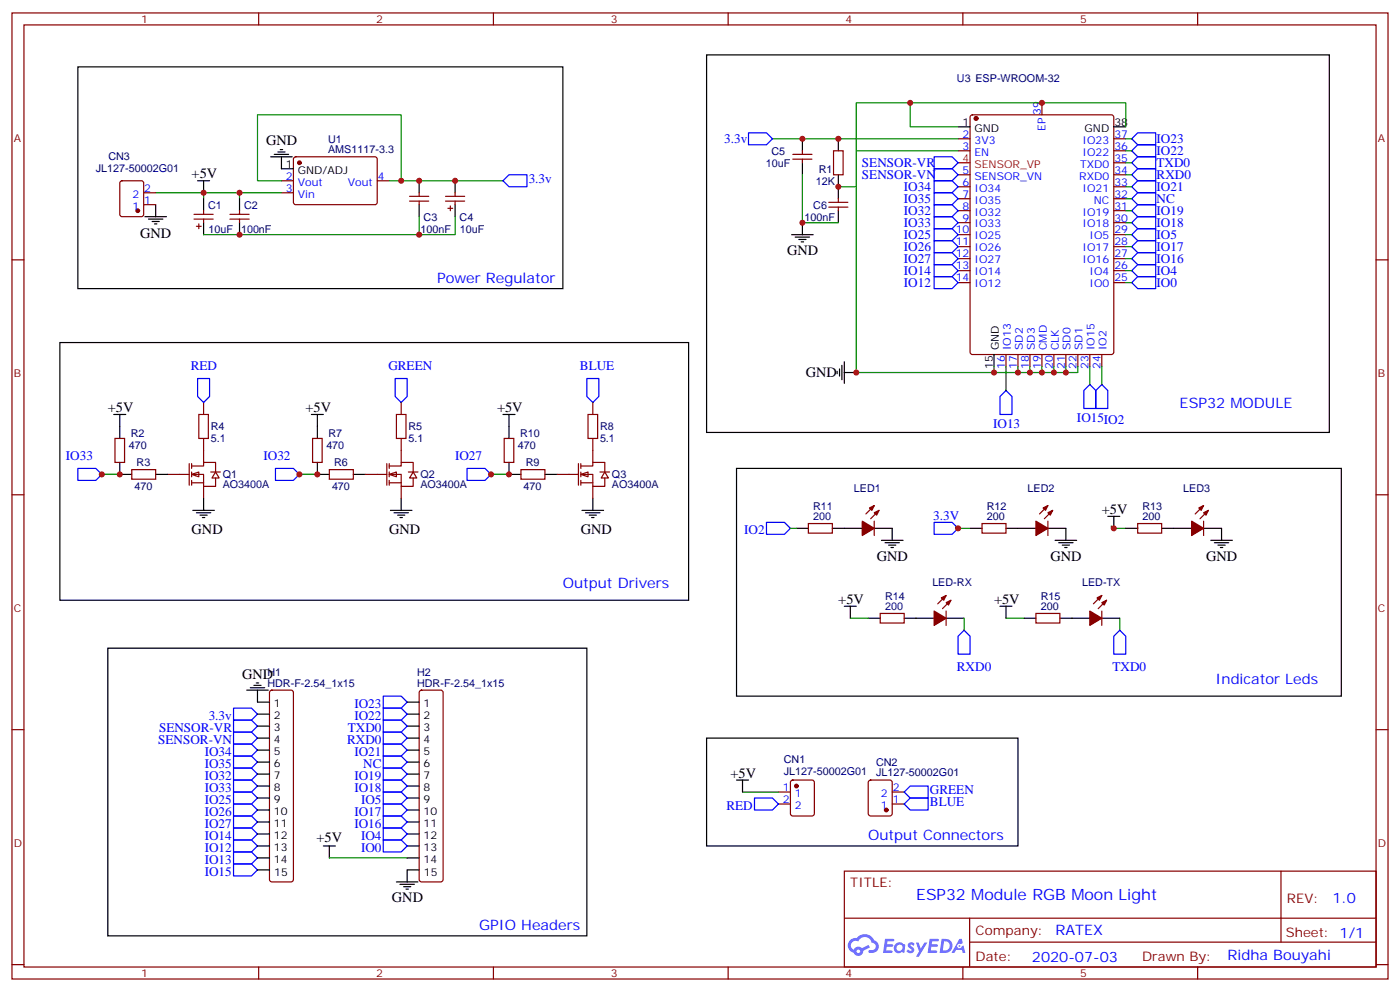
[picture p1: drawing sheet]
<svg xmlns="http://www.w3.org/2000/svg" width="412mm" height="292mm" viewBox="0 0 412 292" stroke-linecap="round" stroke-linejoin="round" font-family="sans-serif">
<g fill="none" stroke="#870000" stroke-width=".35">
<path d="M3.5 3.8h405.4v284.3h-405.4zM7.1 7.3h398.2v277.3h-398.2zM76.2 3.8v3.5M145.3 3.8v3.5M214.5 3.8v3.5M283.6 3.8v3.5M352.8 3.8v3.5M3.5 76.5h3.6M405.3 76.5h3.6M3.5 145.6h3.6M405.3 145.6h3.6M3.5 214.8h3.6"/>
<path d="M405.3 214.8h3.6M248.7 256.4h156.6v28.2h-156.6zM377.3 256.4v20.9M248.7 270.2h156.5M285.6 277.3h119.6M285.6 270.2v14.2M3.5 283.9h3.6M76.2 284.6v3.5M145.3 284.6v3.5M214.5 284.6v3.5M283.6 284.6v3.5M352.8 284.6v3.5"/>
<path d="M405.3 283.9h3.6"/>
</g>
<g fill="#5487ff">
<path d="M267.7 277.6a1.22 1.22 0 0 1 1.7 .2l-.4 .6a.47 .47 0 0 0-.3-.4 .47 .47 0 0 0-.5 .2l.1 .2a1.14 1.14 0 0 1 .8 1.8 1.14 1.14 0 0 1-1.9 0l-.2-.2 .5-.6 .7 .5a.29 .29 0 0 0 .3-.3 .29 .29 0 0 0-.2-.3 1.04 1.04 0 0 1-.6-1.7z"/>
<path d="M260.7 276.3h2.4l.3 .2-.2 .5-1.8 .1-.1 .8h1.5l.3 .4-.3 .4h-1.6l-.2 1.1h1.7l.2 .3-.2 .3-2.6 .1z"/>
<path d="M273.8 276.3h2.4l.3 .2-.1 .5-1.8 .1-.2 .8h1.6l.3 .4-.4 .4h-1.6l-.1 1.1h1.7l.2 .3-.2 .3-2.6 .1z"/>
<path d="M282.6 276.3h.7l.3 1.3-.6 .3a.69 .69 0 0 0-1 .3 .69 .69 0 0 0 .4 .9 .69 .69 0 0 0 .9-.6l.5-.2 .6 2.2h-.8l-.2-.9h-1.8l-.5 .9h-.8z"/>
<path d="M269.8 277.4h.8l.6 1.8 1.1-1.8h.9l-2.6 4.2h-.8l.9-1.5z"/>
<path d="M277.4 276.3l-.6 4.2h1.3a2.11 2.11 0 0 0 2.5-2.1 2.11 2.11 0 0 0-2.5-2.1zM278.1 277.1a1.39 1.39 0 0 1 1.7 1.4 1.39 1.39 0 0 1-1.8 1.3h-.3z"/>
<path d="M263.7 277.9a1.54 1.54 0 0 0-.1 2.2 1.54 1.54 0 0 0 2.2 .1l.6 .3 .3-2.3-.2-.3h-.4a1.49 1.49 0 0 0-2.4 0zM264 278.9a.94 .94 0 0 1 1.8 0 .94 .94 0 0 1-1.8 0z"/>
<path d="M250.4 276.7a2.18 2.18 0 0 0 1.1 3.7 1.44 1.44 0 0 0 1.6 .9 1.44 1.44 0 0 0 1.2-1.4l2-1.1-.5-.7-1.9 1a1.47 1.47 0 0 0-2.4 .4 1.39 1.39 0 0 1-.7-1.9 1.39 1.39 0 0 1 2-.5 2.12 2.12 0 0 1 2.2-1.3 2.12 2.12 0 0 1 1.9 1.7 1.14 1.14 0 0 1 1.1 1.4 1.14 1.14 0 0 1-1.7 .7 .43 .43 0 0 0-.5 .4 .43 .43 0 0 0 .4 .5 1.98 1.98 0 0 0 2.5-1.2 1.98 1.98 0 0 0-1.2-2.6 3.1 3.1 0 0 0-5.3-.6l-.9 .1zM252.3 280a.55 .55 0 0 1 1.1 0 .55 .55 0 0 1-1.1 0z"/>
<circle cx="282.6" cy="278.4" r=".26"/>
</g>
<g fill="none" stroke="#870000" stroke-width=".35">
<path d="M286 34l.5-.2h40.9l.6 .4 .1 69.4-.5 .7-41.1 .1-.7-.5v-69.4zM306.9 30.3v3.5M82.9 53.2h3.5M82.9 56.7h3.5M86.7 46.3l.4-.2 23.6 .1 .4 .6v13l-.7 .5-23.5-.1-.5-.7v-12.7zM111.1 53.2h3.6M120.6 59.2h5.7M120.6 57.8h5.7M123.5 56.7v1.1M123.5 59.2v1.1M131.2 59.2h5.7M131.2 57.8h5.7"/>
<path d="M134.1 56.7v1.1M134.1 59.2v1.1M233.5 46.8h5.7M233.5 45.4h5.7M236.4 44.4v1M236.4 46.8v1.1M244.1 59.5h5.7M245.5 44.4h2.9v7h-2.9zM246.9 58.5v1M282.2 40.9h3.6M282.2 44.4h3.6M282.2 51.4h3.6"/>
<path d="M282.2 55h3.6M282.2 58.5h3.6M328.1 40.9h3.5M328.1 44.4h3.5M328.1 51.4h3.5M328.1 55h3.5M328.1 58.5h3.5M328.1 47.9h3.5M57.1 64.5h5.7M57.1 63.1h5.7M57.9 66.6h1.4M58.6 65.9v1.4"/>
<path d="M60 62v1.1M60 64.5v1M67.7 64.5h5.7M67.7 63.1h5.7M70.6 62v1.1M70.6 64.5v1M131.9 61.3h1.4M132.6 60.6v1.4M244.1 61h5.7M246.9 61v1M282.2 62h3.6M282.2 65.5h3.6"/>
<path d="M282.2 69.1h3.6M282.2 72.6h3.6M282.2 76.1h3.6M282.2 79.7h3.6M328.1 62h3.5M328.1 65.5h3.5M328.1 69.1h3.5M328.1 72.6h3.5M328.1 76.1h3.5M328.1 79.7h3.5M282.2 83.2h3.6M328.1 83.2h3.5"/>
<path d="M296.3 104.4v3.5M299.9 104.4v3.5M303.4 104.4v3.5M306.9 104.4v3.5M310.4 104.4v3.5M314 104.4v3.5M317.5 104.4v3.5M321 104.4v3.5M324.6 104.4v3.5"/>
</g>
<g fill="#870000" stroke="#870000" stroke-width=".35">
<circle cx="88.2" cy="47.9" r=".53"/>
<circle cx="287.5" cy="34.9" r=".53"/>
</g>
<g fill="none" stroke="#000" stroke-width=".35">
<path d="M22.9 19.7h142.9v65.2h-142.9zM208.1 16.2h183.5v111.1h-183.5zM282.2 37.3h3.6M328.1 37.3h3.5M58.2 53.2h3.5M60 53.2v3.5M60 58.5v3.5M70.6 58.5v3.5M82.9 49.7h3.5M123.5 53.2v3.5M134.1 53.2v3.5M236.4 40.9v3.5"/>
<path d="M236.4 47.9v3.5M246.9 40.9v3.5M246.9 51.4v7.1M60 65.5v3.6M70.6 65.5v3.6M123.5 60.3v3.5M134.1 60.3v3.5M233.2 69.1h6.3M234.2 69.8h4.3M235.3 70.5h2.1M236 71.2h.7M236.4 65.5v3.6"/>
<path d="M246.9 62v3.5M246.6 109.3v.7M247.3 108.6v2.1M248 107.5v4.3M248.7 109.6h3.5M248.7 106.5v6.3M292.8 104.4v3.5"/>
</g>
<path d="M45.9 56.7h14.1M70.6 56.7h-10.6v1.8M82.9 56.7h-12.3v1.8M82.9 53.2h-7.1v-19.4h42.4v19.4M114.7 53.2h33.5M227.5 40.9h54.7M236.4 51.4v14.1h10.5M282.2 44.4h-30v10.6h-5.3M123.5 63.8v5.3M296.3 107.9v7M321 107.9v5.3M324.6 107.9v5.3" fill="none" stroke="#008700" stroke-width=".35"/>
<g fill="none" stroke="#00f" stroke-width=".35">
<path d="M220.5 39.1h5.3l1.7 1.8-1.7 1.7h-5.3zM148.2 53.2l1.7-1.8h5.3v3.6h-5.3zM275.2 46.1h5.3l1.7 1.8-1.7 1.8h-5.3zM275.2 49.7h5.3l1.7 1.7-1.7 1.8h-5.3zM275.2 53.2h5.3l1.7 1.8-1.7 1.7h-5.3zM275.2 56.7h5.3l1.7 1.8-1.7 1.8h-5.3zM333.4 40.9l1.7-1.8h5.3v3.5h-5.3zM333.4 44.4l1.7-1.8h5.3v3.5h-5.3zM333.4 47.9l1.7-1.8h5.3v3.6h-5.3zM333.4 51.4l1.7-1.7h5.3v3.5h-5.3zM333.4 55l1.7-1.8h5.3v3.5h-5.3zM333.4 58.5l1.7-1.8h5.3v3.6h-5.3z"/>
<path d="M275.2 60.3h5.3l1.7 1.7-1.7 1.8h-5.3zM275.2 63.8h5.3l1.7 1.7-1.7 1.8h-5.3zM275.2 67.3h5.3l1.7 1.8-1.7 1.7h-5.3zM275.2 70.8h5.3l1.7 1.8-1.7 1.8h-5.3zM275.2 74.4h5.3l1.7 1.7-1.7 1.8h-5.3zM275.2 77.9h5.3l1.7 1.8-1.7 1.7h-5.3zM333.4 62l1.7-1.7h5.3v3.5h-5.3zM333.4 65.5l1.7-1.7h5.3v3.5h-5.3zM333.4 69.1l1.7-1.8h5.3v3.5h-5.3zM333.4 72.6l1.7-1.8h5.3v3.6h-5.3zM333.4 76.1l1.7-1.7h5.3v3.5h-5.3zM333.4 79.7l1.7-1.8h5.3v3.5h-5.3z"/>
<path d="M275.2 81.4h5.3l1.7 1.8-1.7 1.7h-5.3zM333.4 83.2l1.7-1.8h5.3v3.5h-5.3zM296.3 114.9l1.8 1.8v5.3h-3.5v-5.3zM319.3 114.9l1.7-1.7 1.8 1.7v5.3h-3.5zM324.6 113.2l1.7 1.7v5.3h-3.5v-5.3z"/>
</g>
<path d="M282.2 47.9h3.6" fill="none" stroke="#f00" stroke-width=".35"/>
<g fill="#fff" stroke="#870000" stroke-width=".35">
<path d="M56.4 139.6l2.2-.7v1.4z"/>
<path d="M63.5 138.9l1.1 1.8h-2.2z"/>
</g>
<g fill="none" stroke="#870000" stroke-width=".35">
<path d="M60 118.5v3.5M118.2 118.5v3.5M33.9 129h2.8v7.1h-2.8zM38.8 138.2h7.1v2.8h-7.1zM49.4 139.6h6.3M55.7 136.5v6.3M56.4 137.2h3.6v-1.1h3.5v2.8M56.4 139.6h3.6v3.6h3.5v-2.5M56.4 136.5v1.4M56.4 138.9v1.4M60 129v7.1M62.1 138.9h2.8"/>
<path d="M92.1 129h2.8v7.1h-2.8zM97 138.2h7.1v2.8h-7.1zM118.2 129v3.6M56.4 142.1h3.6M56.4 141.4v1.4M60 143.2v3.5"/>
</g>
<g fill="none" stroke="#000" stroke-width=".35">
<path d="M33.5 122h3.5M35.3 122v7M35.3 136.1v3.5h3.5M45.9 139.6h3.5M91.7 122h3.5M93.5 136.1v3.5h3.5M93.5 122v7M104.1 139.6h3.5M56.8 150.2h6.3M57.9 150.9h4.2M58.9 151.6h2.1M59.6 152.3h.7"/>
<path d="M60 146.7v3.5M115 150.2h6.4M116.1 150.9h4.2M117.1 151.6h2.1M117.8 152.3h.7M118.2 146.7v3.5"/>
</g>
<path d="M58.6 122h2.8v7h-2.8zM116.8 122h2.8v7h-2.8z" fill="none" stroke="#a10000" stroke-width=".35"/>
<path d="M58.2 111.4h3.5v5.3l-1.7 1.8-1.8-1.8zM116.4 111.4h3.5v5.3l-1.7 1.8-1.8-1.8zM22.9 137.9h5.3l1.8 1.7-1.8 1.8h-5.3zM81.1 137.9h5.3l1.8 1.7-1.8 1.8h-5.3z" fill="none" stroke="#00f" stroke-width=".35"/>
<path d="M30 139.6h5.3M88.2 139.6h5.3" fill="none" stroke="#008700" stroke-width=".35"/>
<g fill="#fff" stroke="#870000" stroke-width=".35">
<path d="M114.7 139.6l2.1-.7v1.4z"/>
<path d="M121.7 138.9l1.1 1.8h-2.2z"/>
</g>
<g fill="none" stroke="#870000" stroke-width=".35">
<path d="M174.6 118.5v3.5M107.6 139.6h6.3M113.9 136.5v6.3M114.7 137.2h3.5v-1.1h3.5v2.8M114.7 139.6h3.5v3.6h3.5v-2.5M114.7 136.5v1.4M114.7 138.9v1.4M118.2 132.6v3.5M120.3 138.9h2.8M148.5 129h2.8v7.1h-2.8zM153.5 138.2h7v2.8h-7zM174.6 129v3.6"/>
<path d="M114.7 142.1h3.5M114.7 141.4v1.4M118.2 143.2v3.5"/>
</g>
<path d="M172.9 111.4h3.5v5.3l-1.8 1.8-1.7-1.8zM137.6 137.9h5.3l1.7 1.7-1.7 1.8h-5.3z" fill="none" stroke="#00f" stroke-width=".35"/>
<path d="M144.6 139.6h5.3" fill="none" stroke="#008700" stroke-width=".35"/>
<path d="M148.2 122h3.5M149.9 122v7M149.9 136.1v3.5h3.6M160.5 139.6h3.5M171.4 150.2h6.4M172.5 150.9h4.2M173.6 151.6h2.1M174.3 152.3h.7M174.6 146.7v3.5" fill="none" stroke="#000" stroke-width=".35"/>
<path d="M173.2 122h2.8v7h-2.8z" fill="none" stroke="#a10000" stroke-width=".35"/>
<g fill="#fff" stroke="#870000" stroke-width=".35">
<path d="M171.1 139.6l2.1-.7v1.4z"/>
<path d="M178.2 138.9l1 1.8h-2.1z"/>
</g>
<g fill="none" stroke="#870000" stroke-width=".35">
<path d="M35.5 53.4l.5-.2h5.6l.7 .4v9.5l-.4 .6-5.9 .1-.7-.5v-9.4zM42.3 56.7h3.6M42.3 60.3h3.6M164 139.6h6.4M170.4 136.5v6.3M171.1 137.2h3.5v-1.1h3.6v2.8M171.1 139.6h3.5v3.6h3.6v-2.5M171.1 136.5v1.4M171.1 138.9v1.4M174.6 132.6v3.5M176.7 138.9h2.9M171.1 142.1h3.5"/>
<path d="M171.1 141.4v1.4M174.6 143.2v3.5M238.1 154.1h7.1v2.8h-7.1zM257.5 148.8l-2.4 2.5M257.5 153.4v4.2M258.9 150.2l-2.4 2.5M289.3 154.1h7v2.8h-7zM308.7 148.8l-2.5 2.5M308.7 153.4v4.2M310.1 150.2l-2.5 2.5M335.1 154.1h7.1v2.8h-7.1zM354.5 148.8l-2.4 2.5"/>
<path d="M354.5 153.4v4.2M356 150.2l-2.5 2.5M278.7 175.3l-2.5 2.4M278.7 179.8v4.3M280.1 176.7l-2.5 2.4M324.6 175.3l-2.5 2.4M324.6 179.8v4.3M326 176.7l-2.5 2.4M259.3 180.6h7v2.8h-7zM305.2 180.6h7v2.8h-7zM79.6 203.3l.5-.2h5.6l.5 .2 .2 .5v55.1l-.2 .5-.5 .2h-5.6l-.5-.3-.2-.4v-55.1zM123.7 203.3l.5-.2h5.6l.5 .2 .2 .5v55.1l-.2 .5-.5 .2h-5.6l-.5-.3-.2-.4v-55.1z"/>
<path d="M229.3 233.1h3.5M229.3 236.6h3.5M233.1 229.8l.4-.2h5.7l.6 .4 .1 9.5-.5 .6-5.9 .1-.6-.5-.1-9.4zM256 229.8l.5-.2h5.6l.7 .4v9.5l-.4 .6-5.9 .1-.7-.5v-9.4zM262.8 233.1h3.5M262.8 236.6h3.5"/>
</g>
<g fill="none" stroke="#000" stroke-width=".35">
<path d="M79.7 46.1h6.4M80.8 45.4h4.2M81.8 44.7h2.2M82.5 44h.8M82.9 46.1v3.6M42.7 63.8h6.3M43.7 64.5h4.3M44.8 65.2h2.1M45.5 65.9h.7M45.9 60.3v3.5M17.6 100.8h185.2v75.9h-185.2zM217 137.9h178.1v67h-178.1z"/>
<path d="M234.6 155.5h3.5M245.2 155.5h8.8M257.5 155.5h5.3v3.5M259.6 159h6.4M260.7 159.7h4.2M285.8 155.5h3.5M296.3 155.5h8.9M308.7 155.5h5.3v3.5M310.8 159h6.3M311.9 159.7h4.2M326.3 152h3.5M328.1 152v3.5"/>
<path d="M331.6 155.5h3.5M342.2 155.5h8.8M354.5 155.5h5.3v3.5M356.7 159h6.3M357.7 159.7h4.2M248.7 178.4h3.5M250.5 178.4v3.6M261.8 160.4h2.1M262.5 161.1h.7M294.6 178.4h3.5M296.3 178.4v3.6M312.9 160.4h2.1"/>
<path d="M313.6 161.1h.7M358.8 160.4h2.1M359.5 161.1h.7M31.7 190.8h141.2v84.6h-141.2zM255.8 182h3.5M266.3 182h8.9M278.7 182h5.3M301.6 182h3.6M312.2 182h8.8M324.6 182h5.2M72.7 203.1h6.3M73.7 202.4h4.3"/>
<path d="M74.8 201.7h2.1M75.5 201h.7M75.8 203.1v3.6h3.6M75.8 210.2h3.6M75.8 213.7h3.6M75.8 217.2h3.6M119.9 206.7h3.6M119.9 210.2h3.6M119.9 213.7h3.6M119.9 217.2h3.6M208.1 217.2h91.8v31.8h-91.8zM75.8 220.8h3.6"/>
<path d="M75.8 224.3h3.6M75.8 227.8h3.6M75.8 231.4h3.6M75.8 234.9h3.6M75.8 238.4h3.6M119.9 220.8h3.6M119.9 224.3h3.6M119.9 227.8h3.6M119.9 231.4h3.6M119.9 234.9h3.6M119.9 238.4h3.6M217 229.6h3.5"/>
<path d="M218.7 229.6v3.5M75.8 241.9h3.6M75.8 245.5h3.6M75.8 249h3.6M75.8 252.5h3.6M75.8 256h3.6M95.2 249h3.6M97 249v3.5M116.8 259.6h6.3M119.9 241.9h3.6M119.9 245.5h3.6M119.9 249h3.6"/>
<path d="M119.9 252.5h3.6M123.5 256h-3.6v3.6M117.8 260.3h4.3M118.9 261h2.1M119.6 261.7h.7"/>
</g>
<g fill="#870000" stroke="#870000" stroke-width=".35">
<path d="M254 153.4l3.5 2.1-3.5 2.1z"/>
<path d="M257.5 150.9l1.4-.7-.7 1.4z"/>
<path d="M256.1 149.5l1.4-.7-.7 1.4z"/>
<path d="M305.2 153.4l3.5 2.1-3.5 2.1z"/>
<path d="M308.7 150.9l1.4-.7-.7 1.4z"/>
<path d="M307.3 149.5l1.4-.7-.7 1.4z"/>
<path d="M351 153.4l3.5 2.1-3.5 2.1z"/>
<path d="M354.5 150.9l1.5-.7-.8 1.4z"/>
<path d="M353.1 149.5l1.4-.7-.7 1.4z"/>
<path d="M275.2 179.8l3.5 2.2-3.5 2.1z"/>
<path d="M278.7 177.4l1.4-.7-.7 1.4z"/>
<path d="M277.3 176l1.4-.7-.7 1.4z"/>
<path d="M321 179.8l3.6 2.2-3.6 2.1z"/>
<path d="M324.6 177.4l1.4-.7-.7 1.4z"/>
<path d="M323.1 176l1.5-.7-.8 1.4z"/>
<circle cx="234.6" cy="231.4" r=".53"/>
<circle cx="261.1" cy="238.4" r=".53"/>
<circle cx="40.6" cy="62" r=".53"/>
</g>
<g fill="none" stroke="#008700" stroke-width=".35">
<path d="M268.1 30.3h-15.9v79.3h65.3v-1.7M282.2 37.3h-14.1v-7h63.5v7M331.6 40.9h1.8M331.6 44.4h1.8M331.6 47.9h1.8M331.6 51.4h1.8M331.6 55h1.8M331.6 58.5h1.8M134.1 63.8v5.3h-74.1M331.6 62h1.8M331.6 65.5h1.8M331.6 69.1h1.8"/>
<path d="M331.6 72.6h1.8M331.6 76.1h1.8M331.6 79.7h1.8M331.6 83.2h1.8M292.8 107.9v1.7M299.9 107.9v1.7M303.4 107.9v1.7M306.9 107.9v1.7M310.4 107.9v1.7M314 107.9v1.7M232.8 155.5h1.8M281.5 154.8v.7h4.3"/>
<path d="M327.4 154.8v.7h4.2M250.5 182h5.3M284 182v3.5M296.3 182h5.3M329.8 182v3.5M218.7 233.1h10.6M97 252.5h22.9"/>
</g>
<g fill="none" stroke="#00f" stroke-width=".35">
<path d="M225.8 153.7h5.3l1.7 1.8-1.7 1.8h-5.3zM275.2 153.7h5.3l1.7 1.8-1.7 1.8h-5.3zM282.2 187.3l1.8-1.8 1.8 1.8v5.2h-3.6zM329.8 185.5l1.8 1.8v5.2h-3.5v-5.2zM68.8 208.4h5.3l1.7 1.8-1.7 1.7h-5.3zM68.8 211.9h5.3l1.7 1.8-1.7 1.8h-5.3zM68.8 215.5h5.3l1.7 1.7-1.7 1.8h-5.3zM68.8 219h5.3l1.7 1.8-1.7 1.7h-5.3zM112.9 204.9h5.3l1.7 1.8-1.7 1.7h-5.3zM112.9 208.4h5.3l1.7 1.8-1.7 1.7h-5.3zM112.9 211.9h5.3l1.7 1.8-1.7 1.8h-5.3zM112.9 215.5h5.3l1.7 1.7-1.7 1.8h-5.3z"/>
<path d="M112.9 219h5.3l1.7 1.8-1.7 1.7h-5.3zM68.8 222.5h5.3l1.7 1.8-1.7 1.8h-5.3zM68.8 226.1h5.3l1.7 1.7-1.7 1.8h-5.3zM68.8 229.6h5.3l1.7 1.8-1.7 1.7h-5.3zM68.8 233.1h5.3l1.7 1.8-1.7 1.7h-5.3zM68.8 236.6h5.3l1.7 1.8-1.7 1.8h-5.3zM112.9 222.5h5.3l1.7 1.8-1.7 1.8h-5.3zM112.9 226.1h5.3l1.7 1.7-1.7 1.8h-5.3zM112.9 229.6h5.3l1.7 1.8-1.7 1.7h-5.3zM112.9 233.1h5.3l1.7 1.8-1.7 1.7h-5.3zM112.9 236.6h5.3l1.7 1.8-1.7 1.8h-5.3zM222.2 234.9h5.3l1.8 1.7-1.8 1.8h-5.3z"/>
<path d="M266.3 233.1l1.8-1.7h5.3v3.5h-5.3zM266.3 236.6l1.8-1.7h5.3v3.5h-5.3zM68.8 240.2h5.3l1.7 1.7-1.7 1.8h-5.3zM68.8 243.7h5.3l1.7 1.8-1.7 1.7h-5.3zM68.8 247.2h5.3l1.7 1.8-1.7 1.8h-5.3zM68.8 250.8h5.3l1.7 1.7-1.7 1.8h-5.3zM68.8 254.3h5.3l1.7 1.7-1.7 1.8h-5.3zM112.9 240.2h5.3l1.7 1.7-1.7 1.8h-5.3zM112.9 243.7h5.3l1.7 1.8-1.7 1.7h-5.3zM112.9 247.2h5.3l1.7 1.8-1.7 1.8h-5.3z"/>
</g>
<g fill="#c00">
<circle cx="292.8" cy="109.6" r=".88"/>
<circle cx="303.4" cy="109.6" r=".88"/>
<circle cx="310.4" cy="109.6" r=".88"/>
<circle cx="306.9" cy="30.3" r=".88"/>
<circle cx="123.5" cy="69.1" r=".88"/>
<circle cx="70.6" cy="69.1" r=".88"/>
<circle cx="144.6" cy="139.6" r=".88"/>
<circle cx="149.9" cy="139.6" r=".88"/>
<circle cx="30" cy="139.6" r=".88"/>
<circle cx="35.3" cy="139.6" r=".88"/>
<circle cx="70.6" cy="56.7" r=".88"/>
<circle cx="60" cy="56.7" r=".88"/>
<circle cx="118.2" cy="53.2" r=".88"/>
<circle cx="123.5" cy="53.2" r=".88"/>
<circle cx="134.1" cy="53.2" r=".88"/>
<circle cx="236.4" cy="40.9" r=".88"/>
<circle cx="246.9" cy="40.9" r=".88"/>
<circle cx="246.9" cy="55" r=".88"/>
<circle cx="93.5" cy="139.6" r=".88"/>
<circle cx="88.2" cy="139.6" r=".88"/>
<circle cx="282.2" cy="155.5" r=".88"/>
<circle cx="328.1" cy="155.5" r=".88"/>
<circle cx="236.4" cy="65.5" r=".88"/>
<circle cx="268.1" cy="30.3" r=".88"/>
<circle cx="314" cy="109.6" r=".88"/>
<circle cx="306.9" cy="109.6" r=".88"/>
<circle cx="299.9" cy="109.6" r=".88"/>
<circle cx="252.2" cy="109.6" r=".88"/>
</g>
<text font-size="4.6" fill="#00f" x="269.9" y="264.9">ESP32 Module RGB Moon Light</text>
<g font-size="4.2">
<text x="78.4" y="42.8">GND</text>
<text x="56.4" y="52.5">+5V</text>
<text x="41.3" y="70">GND</text>
<text x="231.9" y="75.1">GND</text>
<text x="237.3" y="111">GND</text>
<text x="31.7" y="121.3">+5V</text>
<text x="90" y="121.3">+5V</text>
<text x="146.4" y="121.3">+5V</text>
<text x="324.6" y="151.3">+5V</text>
<text x="56.4" y="157.3">GND</text>
<text x="114.7" y="157.3">GND</text>
<text x="171.1" y="157.3">GND</text>
<text x="258.3" y="165.1">GND</text>
<text x="309.4" y="165.1">GND</text>
<text x="355.3" y="165.1">GND</text>
<text x="246.9" y="177.7">+5V</text>
<text x="292.8" y="177.7">+5V</text>
<text x="71.3" y="199.8">GND</text>
<text x="215.2" y="228.9">+5V</text>
<text x="93.2" y="247.8">+5V</text>
<text x="115.4" y="265.6">GND</text>
</g>
<g font-size="4.2" fill="#00f">
<text x="128.8" y="83.2">Power Regulator</text>
<text x="347.5" y="120.2">ESP32 MODULE</text>
<text x="165.8" y="173.1">Output Drivers</text>
<text x="358.1" y="201.4">Indicator Leds</text>
<text x="255.8" y="247.2">Output Connectors</text>
<text x="392.5" y="265.7">1.0</text>
<text x="141.1" y="273.7">GPIO Headers</text>
<text x="310.9" y="275.2">RATEX</text>
<text x="304" y="283">2020-07-03</text>
<text x="361.6" y="282.5">Ridha Bouyahi</text>
</g>
<g font-size="3.9" fill="#00f">
<text x="213.3" y="42">3.3v</text>
<text x="340.7" y="42">IO23</text>
<text x="340.7" y="45.5">IO22</text>
<text x="155.8" y="53.7">3.3v</text>
<text x="253.9" y="49.1">SENSOR-VR</text>
<text x="253.9" y="52.6">SENSOR-VN</text>
<text x="340.7" y="49.1">TXD0</text>
<text x="340.7" y="52.6">RXD0</text>
<text x="266.3" y="56.1">IO34</text>
<text x="266.3" y="59.6">IO35</text>
<text x="340.7" y="56.1">IO21</text>
<text x="340.7" y="59.6">NC</text>
<text x="266.3" y="63.2">IO32</text>
<text x="340.7" y="63.2">IO19</text>
<text x="266.3" y="66.7">IO33</text>
<text x="266.3" y="70.2">IO25</text>
<text x="340.7" y="66.7">IO18</text>
<text x="340.7" y="70.2">IO5</text>
<text x="266.3" y="73.7">IO26</text>
<text x="266.3" y="77.3">IO27</text>
<text x="340.7" y="73.7">IO17</text>
<text x="340.7" y="77.3">IO16</text>
<text x="266.3" y="80.8">IO14</text>
<text x="340.7" y="80.8">IO4</text>
<text x="266.3" y="84.3">IO12</text>
<text x="340.7" y="84.3">IO0</text>
<text x="56.2" y="109">RED</text>
<text x="114.4" y="109">GREEN</text>
<text x="170.8" y="109">BLUE</text>
<text x="317.2" y="124.3">IO15IO2</text>
<text x="292.6" y="126">IO13</text>
<text x="19.4" y="135.5">IO33</text>
<text x="77.6" y="135.5">IO32</text>
<text x="134.1" y="135.5">IO27</text>
<text x="274.9" y="153.1">3.3V</text>
<text x="219.2" y="157.3">IO2</text>
<text x="281.9" y="197.5">RXD0</text>
<text x="327.7" y="197.5">TXD0</text>
<text x="104.4" y="208.4">IO23</text>
<text x="46.8" y="215.5">SENSOR-VR</text>
<text x="61.5" y="211.9">3.3v</text>
<text x="102.5" y="215.5">TXD0</text>
<text x="104.4" y="211.9">IO22</text>
<text x="46.6" y="219">SENSOR-VN</text>
<text x="102.3" y="219">RXD0</text>
<text x="60.3" y="222.5">IO34</text>
<text x="60.3" y="226.1">IO35</text>
<text x="104.4" y="222.5">IO21</text>
<text x="107" y="226.1">NC</text>
<text x="60.3" y="229.6">IO32</text>
<text x="60.3" y="233.1">IO33</text>
<text x="104.4" y="229.6">IO19</text>
<text x="104.4" y="233.1">IO18</text>
<text x="273.9" y="233.6">GREEN</text>
<text x="60.3" y="236.6">IO25</text>
<text x="106.3" y="236.6">IO5</text>
<text x="214" y="238.4">RED</text>
<text x="273.9" y="237.2">BLUE</text>
<text x="60.3" y="240.2">IO26</text>
<text x="60.3" y="243.7">IO27</text>
<text x="104.4" y="240.2">IO17</text>
<text x="104.4" y="243.7">IO16</text>
<text x="60.3" y="247.2">IO14</text>
<text x="60.3" y="250.8">IO12</text>
<text x="106.3" y="247.2">IO4</text>
<text x="106.3" y="250.8">IO0</text>
<text x="60.3" y="254.3">IO13</text>
<text x="60.3" y="257.8">IO15</text>
</g>
<g font-size="3.9" fill="#800">
<text x="250.5" y="261">TITLE:</text>
<text x="379.1" y="265.7">REV:</text>
<text x="287.4" y="275.2">Company:</text>
<text x="378.7" y="275.8">Sheet: 1/1</text>
<text x="287.4" y="282.9">Date:</text>
<text x="336.4" y="282.9">Drawn By:</text>
</g>
<g font-size="3.2" fill="#800">
<text x="41.6" y="6.8">1</text>
<text x="110.8" y="6.8">2</text>
<text x="179.9" y="6.8">3</text>
<text x="249.1" y="6.8">4</text>
<text x="318.2" y="6.8">5</text>
<text x="4.1" y="41.9">A</text>
<text x="405.9" y="41.9">A</text>
<text x="4.1" y="111.1">B</text>
<text x="405.9" y="111.1">B</text>
<text x="4.1" y="180.2">C</text>
<text x="405.9" y="180.2">C</text>
<text x="4.1" y="249.3">D</text>
<text x="405.9" y="249.3">D</text>
<text x="41.6" y="287.6">1</text>
<text x="110.8" y="287.6">2</text>
<text x="179.9" y="287.6">3</text>
<text x="249.1" y="287.6">4</text>
<text x="318.2" y="287.6">5</text>
</g>
<g font-size="3.2" fill="#000080">
<text x="281.9" y="24.3">U3 ESP-WROOM-32</text>
<text x="31.9" y="47.2">CN3</text>
<text x="96.7" y="45">AMS1117-3.3</text>
<text x="96.7" y="42">U1</text>
<text x="227.2" y="45.6">C5</text>
<text x="28.2" y="50.7">JL127-50002G01</text>
<text x="225.6" y="49.1">10uF</text>
<text x="241.2" y="50.9">R1</text>
<text x="240.3" y="54.4">12K</text>
<text x="61.3" y="61.5">C1</text>
<text x="71.9" y="61.5">C2</text>
<text x="124.8" y="65">C3</text>
<text x="135.4" y="65">C4</text>
<text x="237" y="65">100nF</text>
<text x="239.6" y="61.4">C6</text>
<text x="61.4" y="68.5">10uF</text>
<text x="71" y="68.5">100nF</text>
<text x="123.9" y="68.5">100nF</text>
<text x="135.5" y="68.5">10uF</text>
<text x="38.6" y="128.5">R2</text>
<text x="62.1" y="130.1">5.1</text>
<text x="62.1" y="126.6">R4</text>
<text x="96.8" y="128.5">R7</text>
<text x="120.3" y="130.1">5.1</text>
<text x="120.3" y="126.6">R5</text>
<text x="153.2" y="128.5">R10</text>
<text x="176.7" y="130.1">5.1</text>
<text x="176.7" y="126.6">R8</text>
<text x="37.9" y="132.1">470</text>
<text x="40.2" y="137.3">R3</text>
<text x="96.1" y="132.1">470</text>
<text x="98.4" y="137.3">R6</text>
<text x="152.6" y="132.1">470</text>
<text x="154.9" y="137.3">R9</text>
<text x="65.6" y="143.7">AO3400A</text>
<text x="65.6" y="140.8">Q1</text>
<text x="123.8" y="143.7">AO3400A</text>
<text x="123.8" y="140.8">Q2</text>
<text x="180.3" y="143.7">AO3400A</text>
<text x="180.3" y="140.8">Q3</text>
<text x="39.6" y="144.3">470</text>
<text x="97.8" y="144.3">470</text>
<text x="154.2" y="144.3">470</text>
<text x="251.5" y="144.8">LED1</text>
<text x="302.7" y="144.8">LED2</text>
<text x="348.5" y="144.8">LED3</text>
<text x="239.5" y="153">200</text>
<text x="239.5" y="150.1">R11</text>
<text x="290.7" y="153">200</text>
<text x="290.7" y="150.1">R12</text>
<text x="336.5" y="153">200</text>
<text x="336.5" y="150.1">R13</text>
<text x="274.6" y="172.4">LED-RX</text>
<text x="318.7" y="172.4">LED-TX</text>
<text x="260.7" y="179.5">200</text>
<text x="260.7" y="176.6">R14</text>
<text x="306.6" y="179.5">200</text>
<text x="306.6" y="176.6">R15</text>
<text x="78.8" y="202.1">HDR-F-2.54_1x15</text>
<text x="78.8" y="198.8">H1</text>
<text x="122.9" y="202.1">HDR-F-2.54_1x15</text>
<text x="122.9" y="198.8">H2</text>
<text x="230.9" y="224.6">CN1</text>
<text x="258.1" y="225.4">CN2</text>
<text x="230.9" y="228.2">JL127-50002G01</text>
<text x="258.1" y="228.5">JL127-50002G01</text>
</g>
<g font-size="3.2" fill="#00f">
<text x="306.6" y="33.8" transform="rotate(-90 306.6 33.8)">39</text>
<text x="283.6" y="40.5">2</text>
<text x="308" y="38.4" transform="rotate(-90 308 38.4)">EP</text>
<text x="328.3" y="40.5">37</text>
<text x="283.6" y="44">3</text>
<text x="287.1" y="42.3">3V3</text>
<text x="287.1" y="45.8">EN</text>
<text x="318.9" y="45.8">IO22</text>
<text x="318.9" y="42.3">IO23</text>
<text x="328.3" y="47.6">35</text>
<text x="328.3" y="44">36</text>
<text x="84.2" y="52.8">2</text>
<text x="111.3" y="52.8">4</text>
<text x="283.6" y="51.1">5</text>
<text x="287.1" y="52.8">SENSOR_VN</text>
<text x="317.9" y="52.8">RXD0</text>
<text x="318.2" y="49.3">TXD0</text>
<text x="328.3" y="51.1">34</text>
<text x="39" y="58.1">2</text>
<text x="42.5" y="59.9">1</text>
<text x="42.5" y="56.4">2</text>
<text x="84.2" y="56.4">3</text>
<text x="87.7" y="54.6">Vout</text>
<text x="87.7" y="58.1">Vin</text>
<text x="102.5" y="54.6">Vout</text>
<text x="283.6" y="54.6">6</text>
<text x="283.6" y="58.1">7</text>
<text x="287.1" y="56.4">IO34</text>
<text x="287.1" y="59.9">IO35</text>
<text x="318.9" y="56.4">IO21</text>
<text x="322.2" y="59.9">NC</text>
<text x="328.3" y="58.1">32</text>
<text x="328.3" y="54.6">33</text>
<text x="39" y="61.7">1</text>
<text x="283.6" y="61.7">8</text>
<text x="283.6" y="65.2">9</text>
<text x="287.1" y="63.4">IO32</text>
<text x="318.9" y="63.4">IO19</text>
<text x="328.3" y="65.2">30</text>
<text x="328.3" y="61.7">31</text>
<text x="281.5" y="68.7">10</text>
<text x="287.1" y="67">IO33</text>
<text x="287.1" y="70.5">IO25</text>
<text x="318.9" y="67">IO18</text>
<text x="320.9" y="70.5">IO5</text>
<text x="328.3" y="68.7">29</text>
<text x="281.5" y="72.2">11</text>
<text x="281.5" y="75.8">12</text>
<text x="287.1" y="74">IO26</text>
<text x="287.1" y="77.5">IO27</text>
<text x="318.9" y="77.5">IO16</text>
<text x="318.9" y="74">IO17</text>
<text x="328.3" y="75.8">27</text>
<text x="328.3" y="72.2">28</text>
<text x="281.5" y="79.3">13</text>
<text x="281.5" y="82.8">14</text>
<text x="287.1" y="81.1">IO14</text>
<text x="320.9" y="81.1">IO4</text>
<text x="328.3" y="82.8">25</text>
<text x="328.3" y="79.3">26</text>
<text x="287.1" y="84.6">IO12</text>
<text x="320.9" y="84.6">IO0</text>
<text x="297.7" y="103" transform="rotate(-90 297.7 103)">IO13</text>
<text x="301.3" y="103" transform="rotate(-90 301.3 103)">SD2</text>
<text x="304.8" y="103" transform="rotate(-90 304.8 103)">SD3</text>
<text x="308.3" y="103" transform="rotate(-90 308.3 103)">CMD</text>
<text x="311.9" y="103" transform="rotate(-90 311.9 103)">CLK</text>
<text x="315.4" y="103" transform="rotate(-90 315.4 103)">SD0</text>
<text x="318.9" y="103" transform="rotate(-90 318.9 103)">SD1</text>
<text x="322.4" y="103" transform="rotate(-90 322.4 103)">IO15</text>
<text x="326" y="103" transform="rotate(-90 326 103)">IO2</text>
<text x="296" y="108.6" transform="rotate(-90 296 108.6)">16</text>
<text x="299.5" y="108.6" transform="rotate(-90 299.5 108.6)">17</text>
<text x="303" y="108.6" transform="rotate(-90 303 108.6)">18</text>
<text x="306.6" y="108.6" transform="rotate(-90 306.6 108.6)">19</text>
<text x="310.1" y="108.6" transform="rotate(-90 310.1 108.6)">20</text>
<text x="313.6" y="108.6" transform="rotate(-90 313.6 108.6)">21</text>
<text x="317.1" y="108.6" transform="rotate(-90 317.1 108.6)">22</text>
<text x="320.7" y="108.6" transform="rotate(-90 320.7 108.6)">23</text>
<text x="324.2" y="108.6" transform="rotate(-90 324.2 108.6)">24</text>
<text x="230.6" y="232.8">1</text>
<text x="263" y="232.8">2</text>
<text x="230.6" y="236.3">2</text>
<text x="234.1" y="234.5">1</text>
<text x="234.1" y="238.1">2</text>
<text x="259.5" y="238.1">1</text>
<text x="259.5" y="234.5">2</text>
<text x="263" y="236.3">1</text>
</g>
<g font-size="3.2">
<text x="283.6" y="37">1</text>
<text x="287.1" y="38.7">GND</text>
<text x="319.5" y="38.7">GND</text>
<text x="328.3" y="37">38</text>
<text x="84.2" y="49.3">1</text>
<text x="87.7" y="51.1">GND/ADJ</text>
<text x="294.2" y="103" transform="rotate(-90 294.2 103)">GND</text>
<text x="292.5" y="108.6" transform="rotate(-90 292.5 108.6)">15</text>
<text x="80.7" y="208.1">1</text>
<text x="124.8" y="208.1">1</text>
<text x="80.7" y="211.6">2</text>
<text x="80.7" y="215.1">3</text>
<text x="124.8" y="211.6">2</text>
<text x="124.8" y="215.1">3</text>
<text x="80.7" y="218.7">4</text>
<text x="124.8" y="218.7">4</text>
<text x="80.7" y="222.2">5</text>
<text x="80.7" y="225.7">6</text>
<text x="124.8" y="222.2">5</text>
<text x="124.8" y="225.7">6</text>
<text x="80.7" y="229.2">7</text>
<text x="80.7" y="232.8">8</text>
<text x="124.8" y="229.2">7</text>
<text x="124.8" y="232.8">8</text>
<text x="80.7" y="236.3">9</text>
<text x="80.7" y="239.8">10</text>
<text x="124.8" y="236.3">9</text>
<text x="124.8" y="239.8">10</text>
<text x="80.7" y="243.3">11</text>
<text x="124.8" y="243.3">11</text>
<text x="80.7" y="246.9">12</text>
<text x="80.7" y="250.4">13</text>
<text x="124.8" y="246.9">12</text>
<text x="124.8" y="250.4">13</text>
<text x="80.7" y="253.9">14</text>
<text x="80.8" y="257.8">15</text>
<text x="124.8" y="253.9">14</text>
<text x="124.9" y="257.8">15</text>
</g>
<g font-size="3.2" fill="#f00">
<text x="283.6" y="47.6">4</text>
<text x="287.1" y="49.3">SENSOR_VP</text>
</g>
</svg>
